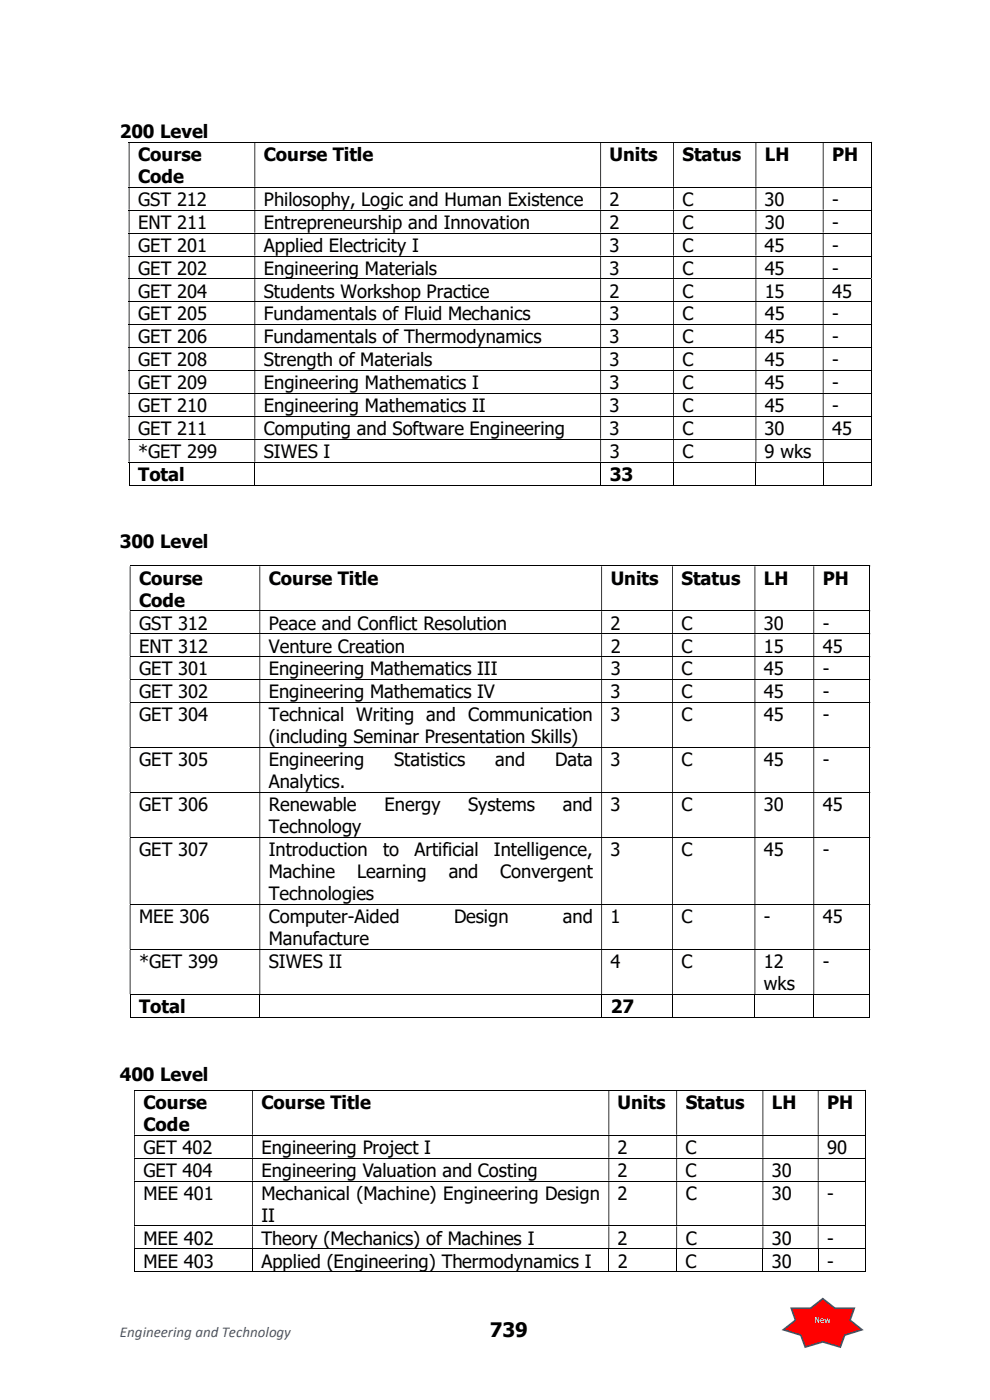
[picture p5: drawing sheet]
<svg xmlns="http://www.w3.org/2000/svg" width="210mm" height="297mm" viewBox="0 0 210 297" stroke-linecap="round" stroke-linejoin="round" font-family="sans-serif">
<path d="M167.9 277.5h4.1l2.5-2 2.6 2h4.1l-.9 2.6 2.6 2-3.7 1.2-.9 2.5-3.8-1.1-3.7 1.1-.9-2.5-3.7-1.2 2.5-2z" fill-rule="evenodd" fill="#f00"/>
<path d="M167.9 277.5h4.1l2.5-2 2.6 2h4.1l-.9 2.6 2.6 2-3.7 1.2-.9 2.5-3.8-1.1-3.7 1.1-.9-2.5-3.7-1.2 2.5-2z" fill="none" stroke="#2f528f" stroke-width=".34"/>
<g fill="none" stroke="#000" stroke-width=".21">
<path d="M27.3 30.2h157.5M27.3 39.7h157.5M184.9 30.3v9.3M184.9 39.8v4.7M27.3 44.6h157.5M27.3 49.4h157.5M27.3 54.3h157.5M27.3 59.1h157.5M184.9 44.7v4.7M184.9 49.5v4.7M184.9 54.4v4.7M184.9 59.2v4.7"/>
<path d="M27.3 64h157.5M27.3 68.9h157.5M27.3 73.7h157.5M27.3 78.6h157.5M184.9 64.1v4.7M184.9 69v4.7M184.9 73.8v4.7M184.9 78.7v4.7M27.3 83.4h157.5M27.3 88.3h157.5M27.3 93.2h157.5M27.3 98h157.5"/>
<path d="M27.4 98.1v4.9M54.1 98.1v4.9M127.4 98.1v4.9M142.9 98.1v4.9M160.4 98.1v4.9M174.6 98.1v4.9M184.9 83.5v4.7M184.9 88.4v4.7M184.9 93.3v4.7M184.9 98.1v4.9M27.3 102.9h26.7M54.1 102.9h73.2"/>
<path d="M127.5 102.9h15.3M143 102.9h17.3M160.4 102.9h14.1M174.7 102.9h10.1M27.5 120.1h156.9M27.5 129.6h156.9M27.5 134.5h156.9M27.5 139.3h156.9M184.5 120.1v9.4M184.5 129.7v4.7M184.5 134.5v4.7M184.5 139.4v4.7"/>
<path d="M27.5 144.2h156.9M27.5 149.1h156.9M27.5 158.6h156.9M184.5 144.3v4.7M184.5 149.1v9.4M184.5 158.7v9.4M27.5 168.1h156.9M27.5 177.7h156.9M184.5 168.2v9.4M184.5 177.8v14M27.5 191.9h156.9M184.5 192v9.4"/>
<path d="M27.5 201.5h156.9M27.5 211h156.9M27.5 215.9h27.5M27.6 211.1v4.8M55.1 211.1v4.8M55.2 215.9h72.4M127.6 211.1v4.8M127.7 215.9h14.9M142.7 211.1v4.8M142.7 215.9h17.4M160.1 211.1v4.8M160.2 215.9h12.4"/>
<path d="M172.6 211.1v4.8M172.7 215.9h11.7M184.5 201.5v9.4M184.5 211.1v4.8M28.4 231.3h155.1M183.6 231.4v9.3M28.4 240.8h155.1M28.4 245.7h155.1M28.4 250.6h155.1M183.6 240.9v4.7M183.6 245.8v4.7M183.6 250.7v9.3"/>
<path d="M28.4 260.1h155.1M28.4 265h155.1M28.4 269.8h25.1M28.5 265v4.9M53.6 265v4.9M53.6 269.8h75.5M129.2 265v4.9M129.2 269.8h14.3M143.6 265v4.9M143.6 269.8h18.2M161.8 265v4.9M161.9 269.8h11.6"/>
<path d="M173.6 265v4.9M173.7 269.8h9.8M183.6 260.2v4.7M183.6 265v4.9"/>
</g>
<g fill="#000">
<path d="M184.8 30.1h.2v.2h-.2zM27.3 30.3h.2v9.3h-.2zM54 30.3h.1v9.3h-.1zM127.3 30.3h.2v9.3h-.2zM142.8 30.3h.2v9.3h-.2zM160.3 30.3h.1v9.3h-.1zM174.5 30.3h.2v9.3h-.2z" fill-rule="evenodd"/>
<path d="M184.8 39.6h.2v.2h-.2zM27.3 39.8h.2v4.7h-.2zM54 39.8h.1v4.7h-.1zM127.3 39.8h.2v4.7h-.2zM142.8 39.8h.2v4.7h-.2zM160.3 39.8h.1v4.7h-.1zM174.5 39.8h.2v4.7h-.2z" fill-rule="evenodd"/>
<path d="M184.8 44.5h.2v.2h-.2zM27.3 44.7h.2v4.7h-.2zM54 44.7h.1v4.7h-.1zM127.3 44.7h.2v4.7h-.2zM142.8 44.7h.2v4.7h-.2zM160.3 44.7h.1v4.7h-.1zM174.5 44.7h.2v4.7h-.2z" fill-rule="evenodd"/>
<path d="M184.8 49.4h.2v.1h-.2zM27.3 49.5h.2v4.7h-.2zM54 49.5h.1v4.7h-.1zM127.3 49.5h.2v4.7h-.2zM142.8 49.5h.2v4.7h-.2zM160.3 49.5h.1v4.7h-.1zM174.5 49.5h.2v4.7h-.2z" fill-rule="evenodd"/>
<path d="M184.8 54.2h.2v.2h-.2zM27.3 54.4h.2v4.7h-.2zM54 54.4h.1v4.7h-.1zM127.3 54.4h.2v4.7h-.2zM142.8 54.4h.2v4.7h-.2zM160.3 54.4h.1v4.7h-.1zM174.5 54.4h.2v4.7h-.2z" fill-rule="evenodd"/>
<path d="M184.8 59.1h.2v.1h-.2zM27.3 59.2h.2v4.7h-.2zM54 59.2h.1v4.7h-.1zM127.3 59.2h.2v4.7h-.2zM142.8 59.2h.2v4.7h-.2zM160.3 59.2h.1v4.7h-.1zM174.5 59.2h.2v4.7h-.2z" fill-rule="evenodd"/>
<path d="M184.8 63.9h.2v.2h-.2zM27.3 64.1h.2v4.7h-.2zM54 64.1h.1v4.7h-.1zM127.3 64.1h.2v4.7h-.2zM142.8 64.1h.2v4.7h-.2zM160.3 64.1h.1v4.7h-.1zM174.5 64.1h.2v4.7h-.2z" fill-rule="evenodd"/>
<path d="M184.8 68.8h.2v.2h-.2zM27.3 69h.2v4.7h-.2zM54 69h.1v4.7h-.1zM127.3 69h.2v4.7h-.2zM142.8 69h.2v4.7h-.2zM160.3 69h.1v4.7h-.1zM174.5 69h.2v4.7h-.2z" fill-rule="evenodd"/>
<path d="M184.8 73.7h.2v.1h-.2zM27.3 73.8h.2v4.7h-.2zM54 73.8h.1v4.7h-.1zM127.3 73.8h.2v4.7h-.2zM142.8 73.8h.2v4.7h-.2zM160.3 73.8h.1v4.7h-.1zM174.5 73.8h.2v4.7h-.2z" fill-rule="evenodd"/>
<path d="M184.8 78.5h.2v.2h-.2zM27.3 78.7h.2v4.7h-.2zM54 78.7h.1v4.7h-.1zM127.3 78.7h.2v4.7h-.2zM142.8 78.7h.2v4.7h-.2zM160.3 78.7h.1v4.7h-.1zM174.5 78.7h.2v4.7h-.2z" fill-rule="evenodd"/>
<path d="M184.8 83.4h.2v.1h-.2zM27.3 83.5h.2v4.7h-.2zM54 83.5h.1v4.7h-.1zM127.3 83.5h.2v4.7h-.2zM142.8 83.5h.2v4.7h-.2zM160.3 83.5h.1v4.7h-.1zM174.5 83.5h.2v4.7h-.2z" fill-rule="evenodd"/>
<path d="M184.8 88.2h.2v.2h-.2zM27.3 88.4h.2v4.7h-.2zM54 88.4h.1v4.7h-.1zM127.3 88.4h.2v4.7h-.2zM142.8 88.4h.2v4.7h-.2zM160.3 88.4h.1v4.7h-.1zM174.5 88.4h.2v4.7h-.2z" fill-rule="evenodd"/>
<path d="M184.8 93.1h.2v.2h-.2zM27.3 93.3h.2v4.7h-.2zM54 93.3h.1v4.7h-.1zM127.3 93.3h.2v4.7h-.2zM142.8 93.3h.2v4.7h-.2zM160.3 93.3h.1v4.7h-.1zM174.5 93.3h.2v4.7h-.2z" fill-rule="evenodd"/>
<path d="M184.4 120h.2v.1h-.2zM27.5 120.1h.2v9.4h-.2zM55 120.1h.2v9.4h-.2zM127.6 120.1h.1v9.4h-.1zM142.6 120.1h.1v9.4h-.1zM160.1 120.1h.1v9.4h-.1zM172.6 120.1h.1v9.4h-.1z" fill-rule="evenodd"/>
<path d="M184.4 129.5h.2v.2h-.2zM27.5 129.7h.2v4.7h-.2zM55 129.7h.2v4.7h-.2zM127.6 129.7h.1v4.7h-.1zM142.6 129.7h.1v4.7h-.1zM160.1 129.7h.1v4.7h-.1zM172.6 129.7h.1v4.7h-.1z" fill-rule="evenodd"/>
<path d="M184.4 134.4h.2v.1h-.2zM27.5 134.5h.2v4.7h-.2zM55 134.5h.2v4.7h-.2zM127.6 134.5h.1v4.7h-.1zM142.6 134.5h.1v4.7h-.1zM160.1 134.5h.1v4.7h-.1zM172.6 134.5h.1v4.7h-.1z" fill-rule="evenodd"/>
<path d="M184.4 139.2h.2v.2h-.2zM27.5 139.4h.2v4.7h-.2zM55 139.4h.2v4.7h-.2zM127.6 139.4h.1v4.7h-.1zM142.6 139.4h.1v4.7h-.1zM160.1 139.4h.1v4.7h-.1zM172.6 139.4h.1v4.7h-.1z" fill-rule="evenodd"/>
<path d="M184.4 144.1h.2v.2h-.2zM27.5 144.3h.2v4.7h-.2zM55 144.3h.2v4.7h-.2zM127.6 144.3h.1v4.7h-.1zM142.6 144.3h.1v4.7h-.1zM160.1 144.3h.1v4.7h-.1zM172.6 144.3h.1v4.7h-.1z" fill-rule="evenodd"/>
<path d="M184.4 149h.2v.1h-.2zM27.5 149.1h.2v9.4h-.2zM55 149.1h.2v9.4h-.2zM127.6 149.1h.1v9.4h-.1zM142.6 149.1h.1v9.4h-.1zM160.1 149.1h.1v9.4h-.1zM172.6 149.1h.1v9.4h-.1z" fill-rule="evenodd"/>
<path d="M184.4 158.5h.2v.2h-.2zM27.5 158.7h.2v9.4h-.2zM55 158.7h.2v9.4h-.2zM127.6 158.7h.1v9.4h-.1zM142.6 158.7h.1v9.4h-.1zM160.1 158.7h.1v9.4h-.1zM172.6 158.7h.1v9.4h-.1z" fill-rule="evenodd"/>
<path d="M184.4 168.1h.2v.1h-.2zM27.5 168.2h.2v9.4h-.2zM55 168.2h.2v9.4h-.2zM127.6 168.2h.1v9.4h-.1zM142.6 168.2h.1v9.4h-.1zM160.1 168.2h.1v9.4h-.1zM172.6 168.2h.1v9.4h-.1z" fill-rule="evenodd"/>
<path d="M184.4 177.6h.2v.2h-.2zM27.5 177.8h.2v14h-.2zM55 177.8h.2v14h-.2zM127.6 177.8h.1v14h-.1zM142.6 177.8h.1v14h-.1zM160.1 177.8h.1v14h-.1zM172.6 177.8h.1v14h-.1z" fill-rule="evenodd"/>
<path d="M184.4 191.8h.2v.2h-.2zM27.5 192h.2v9.4h-.2zM55 192h.2v9.4h-.2zM127.6 192h.1v9.4h-.1zM142.6 192h.1v9.4h-.1zM160.1 192h.1v9.4h-.1zM172.6 192h.1v9.4h-.1z" fill-rule="evenodd"/>
<path d="M184.4 201.4h.2v.1h-.2zM27.5 201.5h.2v9.4h-.2zM55 201.5h.2v9.4h-.2zM127.6 201.5h.1v9.4h-.1zM142.6 201.5h.1v9.4h-.1zM160.1 201.5h.1v9.4h-.1zM172.6 201.5h.1v9.4h-.1z" fill-rule="evenodd"/>
<path d="M183.5 231.2h.1v.2h-.1zM28.4 231.4h.2v9.3h-.2zM53.5 231.4h.1v9.3h-.1zM129.1 231.4h.1v9.3h-.1zM143.5 231.4h.1v9.3h-.1zM161.8 231.4h.1v9.3h-.1zM173.5 231.4h.2v9.3h-.2z" fill-rule="evenodd"/>
<path d="M183.5 240.7h.1v.2h-.1zM28.4 240.9h.2v4.7h-.2zM53.5 240.9h.1v4.7h-.1zM129.1 240.9h.1v4.7h-.1zM143.5 240.9h.1v4.7h-.1zM161.8 240.9h.1v4.7h-.1zM173.5 240.9h.2v4.7h-.2z" fill-rule="evenodd"/>
<path d="M183.5 245.6h.1v.2h-.1zM28.4 245.8h.2v4.7h-.2zM53.5 245.8h.1v4.7h-.1zM129.1 245.8h.1v4.7h-.1zM143.5 245.8h.1v4.7h-.1zM161.8 245.8h.1v4.7h-.1zM173.5 245.8h.2v4.7h-.2z" fill-rule="evenodd"/>
<path d="M183.5 250.5h.1v.2h-.1zM28.4 250.7h.2v9.3h-.2zM53.5 250.7h.1v9.3h-.1zM129.1 250.7h.1v9.3h-.1zM143.5 250.7h.1v9.3h-.1zM161.8 250.7h.1v9.3h-.1zM173.5 250.7h.2v9.3h-.2z" fill-rule="evenodd"/>
<path d="M183.5 260h.1v.2h-.1zM28.4 260.2h.2v4.7h-.2zM53.5 260.2h.1v4.7h-.1zM129.1 260.2h.1v4.7h-.1zM143.5 260.2h.1v4.7h-.1zM161.8 260.2h.1v4.7h-.1zM173.5 260.2h.2v4.7h-.2z" fill-rule="evenodd"/>
</g>
<path d="M184.8 98h.2v.1h-.2zM184.8 102.8h.2v.2h-.2zM184.4 210.9h.2v.2h-.2zM184.4 215.8h.2v.1h-.2zM183.5 264.9h.1v.1h-.1zM183.5 269.7h.1v.2h-.1z" fill="#000"/>
<text font-size="4.2" x="103.9" y="283.6">739</text>
<g font-size="3.9">
<text x="25.4" y="29.3">200 Level</text>
<text x="29.3" y="34.1">Course</text>
<text x="56" y="34.1">Course Title</text>
<text x="129.3" y="34.1">Units</text>
<text x="144.8" y="34.1">Status</text>
<text x="162.2" y="34.1">LH</text>
<text x="176.5" y="34.1">PH</text>
<text x="29.3" y="38.8">Code</text>
<text x="29.3" y="43.7">GST 212</text>
<text x="56" y="43.7">Philosophy, Logic and Human Existence</text>
<text x="129.3" y="43.7">2</text>
<text x="144.8" y="43.7">C</text>
<text x="162.2" y="43.7">30</text>
<text x="176.5" y="43.7">-</text>
<text x="29.3" y="48.6">ENT 211</text>
<text x="29.3" y="53.4">GET 201</text>
<text x="56" y="48.6">Entrepreneurship and Innovation</text>
<text x="56" y="53.4">Applied Electricity I</text>
<text x="129.3" y="48.6">2</text>
<text x="129.3" y="53.4">3</text>
<text x="144.8" y="48.6">C</text>
<text x="144.8" y="53.4">C</text>
<text x="162.2" y="53.4">45</text>
<text x="162.2" y="48.6">30</text>
<text x="176.5" y="48.6">-</text>
<text x="176.5" y="53.4">-</text>
<text x="29.3" y="58.3">GET 202</text>
<text x="56" y="58.3">Engineering Materials</text>
<text x="129.3" y="58.3">3</text>
<text x="144.8" y="58.3">C</text>
<text x="162.2" y="58.3">45</text>
<text x="176.5" y="58.3">-</text>
<text x="29.3" y="63.1">GET 204</text>
<text x="56" y="63.1">Students Workshop Practice</text>
<text x="129.3" y="63.1">2</text>
<text x="144.8" y="63.1">C</text>
<text x="162.2" y="63.1">15</text>
<text x="176.5" y="63.1">45</text>
<text x="29.3" y="68">GET 205</text>
<text x="56" y="68">Fundamentals of Fluid Mechanics</text>
<text x="129.3" y="68">3</text>
<text x="144.8" y="68">C</text>
<text x="162.2" y="68">45</text>
<text x="176.5" y="68">-</text>
<text x="29.3" y="72.9">GET 206</text>
<text x="29.3" y="77.7">GET 208</text>
<text x="56" y="72.9">Fundamentals of Thermodynamics</text>
<text x="56" y="77.7">Strength of Materials</text>
<text x="129.3" y="77.7">3</text>
<text x="129.3" y="72.9">3</text>
<text x="144.8" y="77.7">C</text>
<text x="144.8" y="72.9">C</text>
<text x="162.2" y="77.7">45</text>
<text x="162.2" y="72.9">45</text>
<text x="176.5" y="77.7">-</text>
<text x="176.5" y="72.9">-</text>
<text x="29.3" y="82.6">GET 209</text>
<text x="56" y="82.6">Engineering Mathematics I</text>
<text x="129.3" y="82.6">3</text>
<text x="144.8" y="82.6">C</text>
<text x="162.2" y="82.6">45</text>
<text x="176.5" y="82.6">-</text>
<text x="29.3" y="87.4">GET 210</text>
<text x="56" y="87.4">Engineering Mathematics II</text>
<text x="129.3" y="87.4">3</text>
<text x="144.8" y="87.4">C</text>
<text x="162.2" y="87.4">45</text>
<text x="176.5" y="87.4">-</text>
<text x="29.3" y="92.3">GET 211</text>
<text x="56" y="92.3">Computing and Software Engineering</text>
<text x="129.3" y="92.3">3</text>
<text x="144.8" y="92.3">C</text>
<text x="162.2" y="92.3">30</text>
<text x="176.5" y="92.3">45</text>
<text x="29.3" y="97.2">*GET 299</text>
<text x="56" y="97.2">SIWES I</text>
<text x="129.3" y="97.2">3</text>
<text x="144.8" y="97.2">C</text>
<text x="162.2" y="97.2">9 wks</text>
<text x="29.3" y="102">Total</text>
<text x="129.3" y="102">33</text>
<text x="25.4" y="116.2">300 Level</text>
<text x="29.5" y="124">Course</text>
<text x="57" y="124">Course Title</text>
<text x="129.6" y="124">Units</text>
<text x="144.6" y="124">Status</text>
<text x="162" y="124">LH</text>
<text x="174.5" y="124">PH</text>
<text x="29.5" y="128.7">Code</text>
<text x="29.5" y="133.6">GST 312</text>
<text x="57" y="133.6">Peace and Conflict Resolution</text>
<text x="129.5" y="133.6">2</text>
<text x="144.6" y="133.6">C</text>
<text x="162.1" y="133.6">30</text>
<text x="174.5" y="133.6">-</text>
<text x="29.5" y="138.4">ENT 312</text>
<text x="29.5" y="143.3">GET 301</text>
<text x="57" y="138.4">Venture Creation</text>
<text x="57" y="143.3">Engineering Mathematics III</text>
<text x="129.5" y="138.4">2</text>
<text x="129.6" y="143.3">3</text>
<text x="144.6" y="138.4">C</text>
<text x="144.6" y="143.3">C</text>
<text x="162" y="143.3">45</text>
<text x="162.1" y="138.4">15</text>
<text x="174.5" y="138.4">45</text>
<text x="174.5" y="143.3">-</text>
<text x="29.5" y="148.2">GET 302</text>
<text x="57" y="148.2">Engineering Mathematics IV</text>
<text x="129.5" y="148.2">3</text>
<text x="144.6" y="148.2">C</text>
<text x="162.1" y="148.2">45</text>
<text x="174.5" y="148.2">-</text>
<text x="29.5" y="153">GET 304</text>
<text x="57" y="153">Technical Writing and Communication</text>
<text x="129.5" y="153">3</text>
<text x="144.6" y="153">C</text>
<text x="162.1" y="153">45</text>
<text x="174.5" y="153">-</text>
<text x="57" y="157.7">(including Seminar Presentation Skills)</text>
<text x="29.5" y="162.6">GET 305</text>
<text x="57" y="162.6">Engineering</text>
<text x="57" y="167.3">Analytics.</text>
<text x="83.6" y="162.6">Statistics</text>
<text x="105.1" y="162.6">and</text>
<text x="117.8" y="162.6">Data</text>
<text x="129.5" y="162.6">3</text>
<text x="144.6" y="162.6">C</text>
<text x="162.1" y="162.6">45</text>
<text x="174.5" y="162.6">-</text>
<text x="29.5" y="172.1">GET 306</text>
<text x="57" y="172.1">Renewable</text>
<text x="81.6" y="172.1">Energy</text>
<text x="99.3" y="172.1">Systems</text>
<text x="119.4" y="172.1">and</text>
<text x="129.5" y="172.1">3</text>
<text x="144.6" y="172.1">C</text>
<text x="162.1" y="172.1">30</text>
<text x="174.5" y="172.1">45</text>
<text x="57" y="176.8">Technology</text>
<text x="29.5" y="181.7">GET 307</text>
<text x="57" y="181.7">Introduction</text>
<text x="81.3" y="181.7">to</text>
<text x="87.9" y="181.7">Artificial</text>
<text x="104.8" y="181.7">Intelligence,</text>
<text x="129.5" y="181.7">3</text>
<text x="144.6" y="181.7">C</text>
<text x="162.1" y="181.7">45</text>
<text x="174.5" y="181.7">-</text>
<text x="57" y="186.3">Machine</text>
<text x="57" y="191">Technologies</text>
<text x="75.8" y="186.3">Learning</text>
<text x="95.2" y="186.3">and</text>
<text x="106.1" y="186.3">Convergent</text>
<text x="29.5" y="195.9">MEE 306</text>
<text x="57" y="195.9">Computer-Aided</text>
<text x="96.3" y="195.9">Design</text>
<text x="119.4" y="195.9">and</text>
<text x="129.5" y="195.9">1</text>
<text x="144.6" y="195.9">C</text>
<text x="162.1" y="195.9">-</text>
<text x="174.5" y="195.9">45</text>
<text x="57" y="200.6">Manufacture</text>
<text x="29.5" y="205.4">*GET 399</text>
<text x="57" y="205.4">SIWES II</text>
<text x="129.5" y="205.4">4</text>
<text x="144.6" y="205.4">C</text>
<text x="162.1" y="205.4">12</text>
<text x="174.5" y="205.4">-</text>
<text x="29.5" y="215">Total</text>
<text x="129.6" y="215">27</text>
<text x="162.1" y="210.1">wks</text>
<text x="25.4" y="229.3">400 Level</text>
<text x="30.4" y="235.2">Course</text>
<text x="30.4" y="239.9">Code</text>
<text x="55.5" y="235.2">Course Title</text>
<text x="131" y="235.2">Units</text>
<text x="145.5" y="235.2">Status</text>
<text x="163.7" y="235.2">LH</text>
<text x="175.5" y="235.2">PH</text>
<text x="30.4" y="244.8">GET 402</text>
<text x="55.5" y="244.8">Engineering Project I</text>
<text x="131" y="244.8">2</text>
<text x="145.4" y="244.8">C</text>
<text x="175.5" y="244.8">90</text>
<text x="30.4" y="249.7">GET 404</text>
<text x="55.5" y="249.7">Engineering Valuation and Costing</text>
<text x="131" y="249.7">2</text>
<text x="145.4" y="249.7">C</text>
<text x="163.8" y="249.7">30</text>
<text x="30.4" y="254.6">MEE 401</text>
<text x="55.4" y="254.6">Mechanical (Machine) Engineering Design</text>
<text x="131" y="254.6">2</text>
<text x="145.5" y="254.6">C</text>
<text x="163.7" y="254.6">30</text>
<text x="175.5" y="254.6">-</text>
<text x="55.5" y="259.2">II</text>
<text x="30.4" y="264.1">MEE 402</text>
<text x="30.4" y="268.9">MEE 403</text>
<text x="55.4" y="264.1">Theory (Mechanics) of Machines I</text>
<text x="55.4" y="268.9">Applied (Engineering) Thermodynamics I</text>
<text x="131" y="264.1">2</text>
<text x="131" y="268.9">2</text>
<text x="145.4" y="268.9">C</text>
<text x="145.5" y="264.1">C</text>
<text x="163.7" y="264.1">30</text>
<text x="163.8" y="268.9">30</text>
<text x="175.5" y="268.9">-</text>
<text x="175.5" y="264.1">-</text>
</g>
<text font-size="3.2" fill="#2f5496" x="25.4" y="283.6">Engineering and Technology</text>
<text font-size="1.8" fill="#fff" x="172.8" y="280.8">New</text>
</svg>
